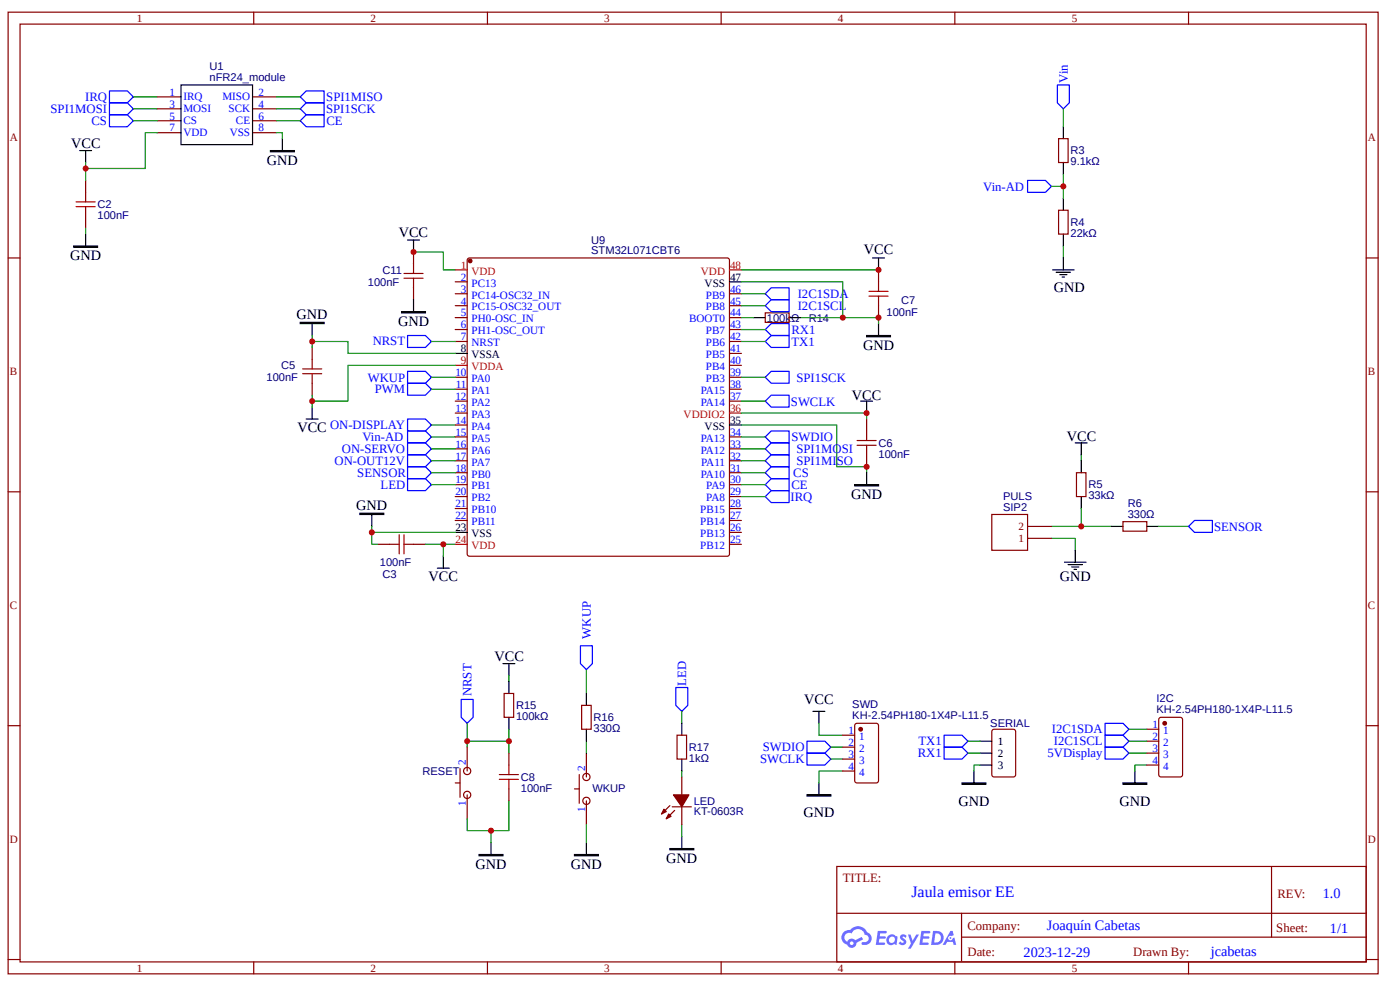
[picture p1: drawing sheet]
<svg xmlns="http://www.w3.org/2000/svg" width="297mm" height="210mm" viewBox="0 0 297 210" stroke-linecap="round" stroke-linejoin="round" font-family="sans-serif">
<g fill="none" stroke="#800" stroke-width=".25">
<path d="M1.7 2.6h290.7v203.9h-290.7zM4.3 5.1h285.5v198.8h-285.5zM53.8 2.6v2.5M103.4 2.6v2.5M153 2.6v2.5M202.6 2.6v2.5M252.1 2.6v2.5M1.7 54.7h2.6M289.8 54.7h2.6M1.7 104.3h2.6M289.8 104.3h2.6M1.7 153.8h2.6"/>
<path d="M289.8 153.8h2.6M177.5 183.7h112.3v20.2h-112.3zM177.6 193.6h112.1M204 198.7h85.7M204 193.6v10.1M269.8 183.7v15M1.7 203.4h2.6M53.8 203.9v2.6M103.4 203.9v2.6M153 203.9v2.6M202.6 203.9v2.6M252.1 203.9v2.6"/>
<path d="M289.8 203.4h2.6"/>
</g>
<g fill="#58f">
<path d="M191.1 198.2l.5-.1 .4 .1 .3 .2-.2 .5a.33 .33 0 0 0-.3-.3 .33 .33 0 0 0-.3 .1v.1a.85 .85 0 0 1 .7 .6 .85 .85 0 0 1-.3 .9l-.7 .1-.6-.4 .4-.4 .5 .3 .2-.1v-.2a.88 .88 0 0 1-.6-1.4z"/>
<path d="M192.6 198.1h.6l.4 1.3 .8-1.3h.6l-1.8 3h-.6l.7-1.1z"/>
<path d="M186.2 197.4h1.7l.2 .1-.1 .3-1.3 .1-.1 .6h1.1l.2 .3-.2 .2h-1.1l-.2 .8h1.3l.1 .3-.1 .2h-1.9z"/>
<path d="M195.5 197.4h1.6l.2 .1v.3l-1.3 .1-.1 .6h1.1l.2 .3-.3 .2h-1.1l-.1 .8h1.2l.1 .3-.1 .2h-1.9z"/>
<path d="M201.6 197.4h.5l.2 .9-.4 .2a.49 .49 0 0 0-.7 .2 .49 .49 0 0 0 .3 .7 .49 .49 0 0 0 .6-.5l.4-.2 .4 1.6h-.6l-.2-.6h-1.2l-.3 .6h-.6z"/>
<path d="M197.9 197.4l-.4 2.9h1a1.51 1.51 0 0 0 1.7-1.5 1.51 1.51 0 0 0-1.8-1.4zM198.4 197.9a1.02 1.02 0 0 1 1.2 1.1 1.02 1.02 0 0 1-1.4 .8z"/>
<path d="M188.5 198.4a1.11 1.11 0 0 0-.3 1.5 1.11 1.11 0 0 0 1.6 .3l.4 .1 .2-1.6-.4-.2a1.01 1.01 0 0 0-1.5-.1zM188.5 199.2a.66 .66 0 0 1 1.3 0 .66 .66 0 0 1-1.3 0z"/>
<path d="M179 197.6a1.58 1.58 0 0 0 .7 2.7 1.01 1.01 0 0 0 1.2 .6 1.01 1.01 0 0 0 .8-1l1.4-.7-.3-.6-1.4 .7a1.02 1.02 0 0 0-1.7 .4 .99 .99 0 0 1-.4-1.4 .99 .99 0 0 1 1.4-.4 1.48 1.48 0 0 1 1.5-.9 1.48 1.48 0 0 1 1.3 1.2 .82 .82 0 0 1 .8 1 .82 .82 0 0 1-1.2 .5l-.3 .2v.3a1.4 1.4 0 0 0 2-.6 1.4 1.4 0 0 0-.9-2 2.19 2.19 0 0 0-3.6-.4l-.8 .1zM180.3 200a.4 .4 0 0 1 .8 0 .4 .4 0 0 1-.8 0z"/>
<circle cx="201.6" cy="198.9" r=".19"/>
</g>
<g fill="none" stroke="#000" stroke-width=".25">
<path d="M159.8 67.3h2.5M167.4 67.3h2.5M183.9 71.1h5v.3h-5zM183.9 71.3h5M186.4 68.6v2.5M182.6 85h2.5M183.9 85v2.6M181.3 102.8h5.1v.2h-5.1zM181.3 102.9h5.1M183.9 100.2v2.6M106.7 140.7h2.5M108 140.7v2.5"/>
<path d="M108 144.5v2.5M108 152.1v2.5M124.4 147v2.5M124.4 154.6v2.5M144.6 153.3v2.6M172.5 150.8h2.5M173.7 150.8v2.5M207.9 157.1h2.5M207.9 159.7h2.5M104.2 178.6v2.6M124.4 178.6v2.6M142.1 179.9h5.1v.3h-5.1z"/>
<path d="M144.6 160.9v2.6M144.6 177.4v2.5M171.2 168.5h5.1v.3h-5.1zM171.2 168.6h5.1M173.7 166v2.5M204.1 166h5v.2h-5zM204.1 166.1h5M206.6 163.5v2.5M207.9 162.2h2.5M238.2 166h5.1v.2h-5.1zM238.2 166.1h5.1M240.8 163.5v2.5"/>
<path d="M101.6 181.2h5.1v.2h-5.1zM101.6 181.3h5.1M121.9 181.2h5v.2h-5zM121.9 181.3h5M142.1 180h5.1"/>
</g>
<g fill="none" stroke="#080" stroke-width=".25">
<path d="M157.3 90.1h20.2v8.9h6.4v1.2M99.1 153.3v3.8M108 157.1h-8.9v1.3M108 143.2v1.3M108 154.6v5.1M124.4 142v5M124.4 157.1v2.6M144.6 150.8v2.5M173.7 153.3v2.6h5.1M176.3 158.4h2.5M239.5 159.7h3.8M104.2 176.1v2.5"/>
<path d="M108 169.8v6.3h-8.9v-2.5M124.4 174.8v3.8M144.6 163.5v1.2M144.6 174.8v2.6M176.3 160.9h2.5M178.8 163.5h-5.1v2.5M207.9 162.2h-1.3v1.3M243.3 162.2h-2.5v1.3"/>
</g>
<path d="M123.1 136.9h2.6v3.8l-1.3 1.3-1.3-1.3zM97.8 148.3h2.6v3.8l-1.3 1.2-1.3-1.2zM143.4 145.8h2.5v3.7l-1.3 1.3-1.2-1.3zM171.2 157.1h3.8l1.3 1.3-1.3 1.3h-3.8zM171.2 159.7h3.8l1.3 1.2-1.3 1.3h-3.8zM200.3 158.4h3.8l1.3 1.3-1.3 1.2h-3.8zM200.3 155.9h3.8l1.3 1.2-1.3 1.3h-3.8zM234.4 158.4h3.8l1.3 1.3-1.3 1.2h-3.8zM234.4 153.3h3.8l1.3 1.3-1.3 1.3h-3.8zM234.4 155.9h3.8l1.3 1.2-1.3 1.3h-3.8z" fill="none" stroke="#00f" stroke-width=".25"/>
<g fill="none" stroke="#800" stroke-width=".25">
<path d="M162.3 66.3h5.1v2.1h-5.1zM183.9 88.8v2.6M183.9 96.4v2.6M99.1 158.4v5.1M107 147h2v5.1h-2zM108 159.7v2.5M123.4 149.5h2v5.1h-2zM124.4 159.7v5M143.6 155.9h2.1v5h-2.1zM181.5 153.5l.3-.2h4.1l.4 .4 .1 11.8-.3 .5h-4.3l-.4-.3-.1-11.9zM210.6 154.8l.3-.2h4.1l.4 .3 .1 9.3-.3 .5h-4.3l-.5-.3v-9.3zM96.6 166h1"/>
<path d="M97.6 163v6M99.1 168.5v5.1M108 167.3v2.5M121.9 167.3h1M122.9 164.2v6.1M124.4 169.8v5"/>
<circle cx="99.1" cy="163.5" r=".76"/>
<circle cx="99.1" cy="168.5" r=".76"/>
<circle cx="124.4" cy="164.7" r=".76"/>
<circle cx="124.4" cy="169.8" r=".76"/>
</g>
<path d="M181.8 94.4h4.1M181.8 93.4h4.1M183.9 91.4v2M183.9 94.4v2M105.9 165.2h4.1M105.9 164.2h4.1M108 162.2v2M108 165.2v2.1" fill="none" stroke="#a00000" stroke-width=".25"/>
<circle cx="182.6" cy="154.6" r=".38" fill="#800"/>
<g fill="none" stroke="#800" stroke-width=".25">
<path d="M178.8 155.9h2.5M178.8 158.4h2.5M246 152.2l.3-.1h4.1l.4 .3 .1 11.8-.3 .5h-4.3l-.4-.3-.1-11.8zM178.8 160.9h2.5M178.8 163.5h2.5"/>
<circle cx="182.6" cy="154.6" r=".38"/>
</g>
<circle cx="247.1" cy="153.3" r=".38" fill="#800"/>
<g fill="none" stroke="#800" stroke-width=".25">
<path d="M18.2 38.2v2.6M33.3 20.5h5.1M33.3 23.1h5.1M33.3 25.6h5.1M33.3 28.1h5.1M53.6 20.5h5M53.6 23.1h5M53.6 25.6h5M53.6 28.1h5M224.6 29.4h2v5.1h-2zM18.2 45.8v2.6M224.6 44.6h2v5h-2z"/>
<path d="M228.4 100.2h2v5.1h-2zM238.2 110.6h5.1v2h-5.1zM243.3 154.6h2.5M243.3 157.1h2.5M243.3 159.7h2.5M243.3 162.2h2.5"/>
<circle cx="247.1" cy="153.3" r=".38"/>
</g>
<g fill="none" stroke="#080" stroke-width=".25">
<path d="M18.2 34.5v3.7M28.3 20.5h5M28.3 23.1h5M28.3 25.6h5M33.3 28.1h-2.5v7.6h-12.6M58.6 28.1h1.3v1.3M58.6 20.5h5.1M58.6 23.1h5.1M58.6 25.6h5.1M225.6 37v5M18.2 48.4v1.2M225.6 52.2v2.5"/>
<path d="M229.4 96.4v1.3M223.1 114.1h5v2.6M229.4 107.8v3.8h-6.3M229.4 111.6h6.3M245.8 111.6h6.3M205.4 157.1h2.5M205.4 159.7h2.5"/>
</g>
<g fill="none" stroke="#000" stroke-width=".25">
<path d="M38.4 18h15.2v12.7h-15.2zM16.9 31.9h2.5M18.2 31.9v2.6M57.4 31.9h5v.3h-5zM57.4 32.1h5M59.9 29.4v2.5M225.6 26.9v2.5M225.6 34.5v2.5M15.6 52.2h5.1v.2h-5.1zM15.6 52.3h5.1M18.2 49.6v2.6M223.3 57.2h4.6"/>
<path d="M224.1 57.7h3M224.8 58.2h1.5M225.3 58.7h.5M225.6 42v2.6M225.6 49.6v2.6M225.6 54.7v2.5M228.1 93.9h2.5M229.4 93.9v2.5M229.4 97.7v2.5M225.8 119.2h4.6M226.6 119.7h3M228.1 116.7v2.5"/>
<path d="M229.4 105.3v2.5M235.7 111.6h2.5M243.3 111.6h2.5M227.4 120.2h1.5M227.9 120.7h.5"/>
</g>
<g fill="none" stroke="#00f" stroke-width=".25">
<path d="M23.2 19.3h3.8l1.3 1.2-1.3 1.3h-3.8zM224.3 18h2.6v3.8l-1.3 1.3-1.3-1.3zM23.2 21.8h3.8l1.3 1.3-1.3 1.2h-3.8zM23.2 24.3h3.8l1.3 1.3-1.3 1.3h-3.8zM63.7 20.5l1.3-1.2h3.8v2.5h-3.8zM63.7 23.1l1.3-1.3h3.8v2.5h-3.8zM63.7 25.6l1.3-1.3h3.8v2.6h-3.8zM218 38.2h3.8l1.3 1.3-1.3 1.3h-3.8zM86.5 71.1h3.8l1.2 1.3-1.2 1.3h-3.8zM86.5 78.7h3.8l1.2 1.3-1.2 1.3h-3.8zM162.3 72.4l1.3-1.3h3.8v2.6h-3.8zM162.3 69.9l1.3-1.3h3.8v2.5h-3.8z"/>
<path d="M162.3 64.8l1.3-1.3h3.8v2.6h-3.8zM162.3 62.3l1.3-1.3h3.8v2.5h-3.8zM162.3 80l1.3-1.3h3.8v2.6h-3.8zM86.5 81.3h3.8l1.2 1.2-1.2 1.3h-3.8zM86.5 99h3.8l1.2 1.2-1.2 1.3h-3.8zM86.5 88.8h3.8l1.2 1.3-1.2 1.3h-3.8zM86.5 93.9h3.8l1.2 1.3-1.2 1.2h-3.8zM162.3 92.6l1.3-1.2h3.8v2.5h-3.8zM162.3 85l1.3-1.2h3.8v2.5h-3.8zM162.3 97.7l1.3-1.3h3.8v2.6h-3.8zM162.3 95.2l1.3-1.3h3.8v2.5h-3.8zM163.6 99h3.8v2.5h-3.8l-1.3-1.3z"/>
<path d="M86.5 101.5h3.8l1.2 1.3-1.2 1.2h-3.8zM162.3 105.3l1.3-1.3h3.8v2.5h-3.8zM162.3 102.8l1.3-1.3h3.8v2.5h-3.8zM252.1 111.6l1.3-1.3h3.8v2.6h-3.8z"/>
</g>
<path d="M210.4 109.1h7.6v7.6h-7.6zM218 114.1h5.1M218 111.6h5.1" fill="none" stroke="#800000" stroke-width=".25"/>
<path d="M16.1 43.8h4.1M16.1 42.8h4.1M18.2 40.8v2M18.2 43.8v2" fill="none" stroke="#a00000" stroke-width=".25"/>
<path d="M141.9 172.6l.5 .5-1 .5z" fill="#800"/>
<path d="M141.9 172.6l.5 .5-1 .5z" fill="none" stroke="#800" stroke-width=".25"/>
<path d="M140.8 171.6l.6 .5-1.1 .5z" fill="#800"/>
<path d="M140.8 171.6l.6 .5-1.1 .5zM142.1 170.8l-1.8 1.8M142.6 171.1h4.1M143.1 171.8l-1.7 1.8M144.6 164.7v3.8M144.6 171.1v3.7" fill="none" stroke="#800" stroke-width=".25"/>
<path d="M142.9 168.5h3.3l-1.6 2.6z" fill="#800"/>
<path d="M99.3 54.8l.3-.1h54.7l.3 .1 .2 .4v62.2l-.2 .4-.3 .1h-54.7l-.3-.1-.2-.4v-62.2zM142.9 168.5h3.3l-1.6 2.6z" fill="none" stroke="#800" stroke-width=".25"/>
<path d="M223.1 39.5h2.5M225.6 23.1v3.8M239.5 154.6h3.8M239.5 157.1h3.8" fill="none" stroke="#080" stroke-width=".25"/>
<path d="M86.5 91.4h3.8l1.2 1.2-1.2 1.3h-3.8zM86.5 96.4h3.8l1.2 1.3-1.2 1.3h-3.8z" fill="none" stroke="#00f" stroke-width=".25"/>
<circle cx="99.7" cy="55.3" r=".38" fill="#800"/>
<g fill="none" stroke="#800" stroke-width=".25">
<path d="M87.7 53.4v2.6M96.6 59.7h2.5M186.4 57.2v2.5M66.2 73.7v2.5M87.7 61v2.5M96.6 62.3h2.5M96.6 64.8h2.5M96.6 67.3h2.5M96.6 69.9h2.5M96.6 72.4h2.5M96.6 80h2.5M154.8 62.3h2.5"/>
<path d="M154.8 64.8h2.5M154.8 67.3h2.5M154.8 69.9h2.5M154.8 72.4h2.5M154.8 80h2.5M154.8 77.5h2.5M154.8 74.9h2.5M186.4 64.8v2.5M66.2 81.3v2.5M96.6 82.5h2.5M96.6 85h2.5M96.6 87.6h2.5"/>
<path d="M96.6 90.1h2.5M96.6 92.6h2.5M96.6 95.2h2.5M96.6 97.7h2.5M154.8 82.5h2.5M154.8 85h2.5M154.8 92.6h2.5M154.8 95.2h2.5M154.8 97.7h2.5M80.1 115.4h2.6M87.7 115.4h2.6M96.6 100.2h2.5"/>
<path d="M96.6 102.8h2.5M96.6 105.3h2.5M96.6 107.8h2.5M96.6 110.3h2.5M154.8 100.2h2.5M154.8 102.8h2.5M154.8 105.3h2.5M154.8 107.8h2.5M154.8 110.3h2.5M154.8 115.4h2.5M154.8 112.9h2.5"/>
<circle cx="99.7" cy="55.3" r=".38"/>
</g>
<path d="M96.6 57.2h2.5M154.8 57.2h2.5M96.6 77.5h2.5M154.8 87.6h2.5M96.6 115.4h2.5" fill="none" stroke="#f00" stroke-width=".25"/>
<g fill="none" stroke="#000" stroke-width=".25">
<path d="M86.5 50.9h2.5M87.7 50.9v2.5M154.8 59.7h2.5M185.1 54.7h2.5M186.4 54.7v2.5M63.7 68.4h5.1v.2h-5.1zM63.7 68.5h5.1M66.2 68.6v2.5M85.2 66.1h5.1v.2h-5.1zM85.2 66.2h5.1M87.7 63.5v2.6M96.6 74.9h2.5"/>
<path d="M65 88.8h2.5M66.2 86.3v2.5M154.8 90.1h2.5M76.3 108.8h5.1v.3h-5.1zM76.3 108.9h5.1M78.9 109.1v2.5M94.1 117.9v2.6M96.6 112.9h2.5M92.8 120.5h2.5"/>
</g>
<g fill="none" stroke="#080" stroke-width=".25">
<path d="M87.7 53.4h6.4v3.8h2.5M157.3 59.7h21.5v7.6M157.3 57.2h29.1M66.2 72.4h7.6v2.5h22.8M66.2 71.1v2.6M91.5 80h5.1M91.5 72.4h5.1M96.6 77.5h-22.8v7.5h-7.6M157.3 80h5M157.3 72.4h5M157.3 67.3h2.5M157.3 62.3h5"/>
<path d="M157.3 64.8h5M157.3 69.9h5M169.9 67.3h16.5v1.3M66.2 83.8v2.5M91.5 92.6h5.1M91.5 90.1h5.1M91.5 95.2h5.1M91.5 97.7h5.1M91.5 82.5h5.1M157.3 87.6h26.6v1.2M157.3 85h5M157.3 92.6h5"/>
<path d="M157.3 95.2h5M157.3 97.7h5M78.9 111.6v1.3h17.7M78.9 112.9v2.5h1.2M90.3 115.4h3.8M91.5 102.8h5.1M91.5 100.2h5.1M96.6 115.4h-2.5v2.5M157.3 105.3h5M157.3 102.8h5M157.3 100.2h5"/>
</g>
<g fill="none" stroke="#a00000" stroke-width=".25">
<path d="M85.7 58h4.1M85.7 59h4.1M87.7 56v2M87.7 59v2M186.4 59.7v2.1M64.2 78.2h4M64.2 79.2h4M66.2 76.2v2M66.2 79.2v2.1M184.4 61.8h4M184.4 62.8h4M186.4 62.8v2"/>
<path d="M82.7 115.4h2M84.7 113.4v4M85.7 115.4h2M85.7 113.4v4"/>
</g>
<g fill="#c00">
<circle cx="108" cy="157.1" r=".63"/>
<circle cx="104.2" cy="176.1" r=".63"/>
<circle cx="99.1" cy="157.1" r=".63"/>
<circle cx="229.4" cy="111.6" r=".63"/>
<circle cx="18.2" cy="35.7" r=".63"/>
<circle cx="225.6" cy="39.5" r=".63"/>
<circle cx="183.9" cy="87.6" r=".63"/>
<circle cx="183.9" cy="99" r=".63"/>
<circle cx="78.9" cy="112.9" r=".63"/>
<circle cx="94.1" cy="115.4" r=".63"/>
<circle cx="66.2" cy="72.4" r=".63"/>
<circle cx="66.2" cy="85" r=".63"/>
<circle cx="186.4" cy="67.3" r=".63"/>
<circle cx="186.4" cy="57.2" r=".63"/>
<circle cx="178.8" cy="67.3" r=".63"/>
<circle cx="87.7" cy="53.4" r=".63"/>
</g>
<text font-size="3.4" fill="#00f" x="193.4" y="190.2">Jaula emisor EE</text>
<g font-size="3">
<text x="15.1" y="31.4">VCC</text>
<text x="56.6" y="35">GND</text>
<text x="84.6" y="50.1">VCC</text>
<text x="183.3" y="53.9">VCC</text>
<text x="14.9" y="55.2">GND</text>
<text x="223.6" y="62">GND</text>
<text x="62.9" y="67.6">GND</text>
<text x="84.4" y="69.1">GND</text>
<text x="183.1" y="74.2">GND</text>
<text x="180.7" y="84.8">VCC</text>
<text x="63.1" y="91.6">VCC</text>
<text x="226.3" y="93.4">VCC</text>
<text x="180.6" y="105.8">GND</text>
<text x="75.6" y="108.1">GND</text>
<text x="90.9" y="123.2">VCC</text>
<text x="224.8" y="123.2">GND</text>
<text x="104.9" y="140.2">VCC</text>
<text x="170.6" y="149.3">VCC</text>
<text x="170.4" y="173.3">GND</text>
<text x="203.3" y="170.8">GND</text>
<text x="237.5" y="170.8">GND</text>
<text x="100.9" y="184.2">GND</text>
<text x="121.1" y="184.2">GND</text>
<text x="141.4" y="182.9">GND</text>
</g>
<g font-size="3" fill="#00f">
<text x="280.6" y="190.3">1.0</text>
<text x="222.1" y="197.2">Joaquín Cabetas</text>
<text x="282.2" y="197.7">1/1</text>
<text x="217.1" y="202.8">2023-12-29</text>
<text x="256.9" y="202.7">jcabetas</text>
</g>
<g font-size="2.7" fill="#00f">
<text x="226.6" y="17.5" transform="rotate(-90 226.6 17.5)">Vin</text>
<text x="10.7" y="24">SPI1MOSI</text>
<text x="18.1" y="21.4">IRQ</text>
<text x="69.2" y="23.9">SPI1SCK</text>
<text x="69.2" y="21.5">SPI1MISO</text>
<text x="19.4" y="26.5">CS</text>
<text x="69.3" y="26.5">CE</text>
<text x="208.6" y="40.4">Vin-AD</text>
<text x="169.2" y="65.7">I2C1SCL</text>
<text x="169.2" y="63.2">I2C1SDA</text>
<text x="167.9" y="70.8">RX1</text>
<text x="79.1" y="73.2">NRST</text>
<text x="167.9" y="73.3">TX1</text>
<text x="78" y="80.9">WKUP</text>
<text x="79.5" y="83.4">PWM</text>
<text x="169" y="80.9">SPI1SCK</text>
<text x="167.8" y="86">SWCLK</text>
<text x="70" y="91">ON-DISPLAY</text>
<text x="76.9" y="93.5">Vin-AD</text>
<text x="167.9" y="93.5">SWDIO</text>
<text x="71" y="98.6">ON-OUT12V</text>
<text x="72.5" y="96">ON-SERVO</text>
<text x="75.8" y="101.1">SENSOR</text>
<text x="168.3" y="101.1">CS</text>
<text x="169" y="98.6">SPI1MISO</text>
<text x="169" y="96.1">SPI1MOSI</text>
<text x="80.7" y="103.7">LED</text>
<text x="167.7" y="106.2">IRQ</text>
<text x="167.9" y="103.7">CE</text>
<text x="257.6" y="112.5">SENSOR</text>
<text x="125.3" y="135.4" transform="rotate(-90 125.3 135.4)">WKUP</text>
<text x="100.1" y="147.6" transform="rotate(-90 100.1 147.6)">NRST</text>
<text x="145.5" y="145.4" transform="rotate(-90 145.5 145.4)">LED</text>
<text x="223.1" y="155.5">I2C1SDA</text>
<text x="161.3" y="161.8">SWCLK</text>
<text x="161.9" y="159.3">SWDIO</text>
<text x="194.7" y="160.5">RX1</text>
<text x="194.8" y="158">TX1</text>
<text x="222.2" y="160.6">5VDisplay</text>
<text x="223.6" y="158">I2C1SCL</text>
</g>
<g font-size="2.7" fill="#800">
<text x="178.8" y="187">TITLE:</text>
<text x="271" y="190.3">REV:</text>
<text x="205.3" y="197.2">Company:</text>
<text x="270.8" y="197.6">Sheet:</text>
<text x="205.3" y="202.7">Date:</text>
<text x="240.4" y="202.7">Drawn By:</text>
</g>
<g font-size="2.4" fill="#800">
<text x="29" y="4.7">1</text>
<text x="78.6" y="4.7">2</text>
<text x="128.2" y="4.7">3</text>
<text x="177.8" y="4.7">4</text>
<text x="227.4" y="4.7">5</text>
<text x="2.1" y="29.9">A</text>
<text x="290.2" y="29.9">A</text>
<text x="2.1" y="79.5">B</text>
<text x="290.2" y="79.5">B</text>
<text x="2.1" y="129.1">C</text>
<text x="290.2" y="129.1">C</text>
<text x="2.1" y="178.6">D</text>
<text x="290.2" y="178.6">D</text>
<text x="29" y="206.1">1</text>
<text x="78.6" y="206.1">2</text>
<text x="128.2" y="206.1">3</text>
<text x="177.8" y="206.1">4</text>
<text x="227.4" y="206.1">5</text>
</g>
<g font-size="2.4" fill="#000080">
<text x="44.5" y="17.2">nFR24_module</text>
<text x="44.5" y="14.8">U1</text>
<text x="227.1" y="35.1">9.1kΩ</text>
<text x="227.1" y="32.7">R3</text>
<text x="20.7" y="46.4">100nF</text>
<text x="20.7" y="44.1">C2</text>
<text x="227.1" y="47.9">R4</text>
<text x="125.4" y="53.9">STM32L071CBT6</text>
<text x="125.4" y="51.7">U9</text>
<text x="227.1" y="50.2">22kΩ</text>
<text x="81.2" y="58.1">C11</text>
<text x="78.1" y="60.6">100nF</text>
<text x="191.2" y="64.4">C7</text>
<text x="162.7" y="68.2">100k</text>
<text x="167.8" y="68.2">Ω</text>
<text x="171.6" y="68.2">R14</text>
<text x="188.1" y="66.9">100nF</text>
<text x="56.6" y="80.8">100nF</text>
<text x="59.7" y="78.3">C5</text>
<text x="186.4" y="94.7">C6</text>
<text x="186.4" y="97">100nF</text>
<text x="212.8" y="106">PULS</text>
<text x="230.9" y="105.9">33kΩ</text>
<text x="230.9" y="103.6">R5</text>
<text x="239.3" y="107.5">R6</text>
<text x="212.8" y="108.3">SIP2</text>
<text x="239.3" y="109.8">330Ω</text>
<text x="80.6" y="120">100nF</text>
<text x="81.2" y="122.5">C3</text>
<text x="245.3" y="148.9">I2C</text>
<text x="109.5" y="152.7">100kΩ</text>
<text x="109.5" y="150.4">R15</text>
<text x="125.9" y="155.2">330Ω</text>
<text x="125.9" y="152.9">R16</text>
<text x="180.8" y="152.5">KH-2.54PH180-1X4P-L11.5</text>
<text x="180.8" y="150.2">SWD</text>
<text x="210.1" y="154.2">SERIAL</text>
<text x="245.3" y="151.2">KH-2.54PH180-1X4P-L11.5</text>
<text x="146.2" y="161.5">1kΩ</text>
<text x="146.2" y="159.2">R17</text>
<text x="89.6" y="164.3">RESET</text>
<text x="110.5" y="167.9">100nF</text>
<text x="110.5" y="165.5">C8</text>
<text x="125.7" y="168">WKUP</text>
<text x="147.2" y="172.9">KT-0603R</text>
<text x="147.2" y="170.6">LED</text>
</g>
<g font-size="2.4" fill="#00f">
<text x="36" y="20.3">1</text>
<text x="36" y="22.8">3</text>
<text x="38.9" y="21.3">IRQ</text>
<text x="38.9" y="23.8">MOSI</text>
<text x="47.2" y="21.3">MISO</text>
<text x="48.5" y="23.8">SCK</text>
<text x="54.8" y="20.3">2</text>
<text x="54.8" y="22.8">4</text>
<text x="36" y="25.4">5</text>
<text x="36" y="27.9">7</text>
<text x="38.9" y="26.4">CS</text>
<text x="38.9" y="28.9">VDD</text>
<text x="48.7" y="28.9">VSS</text>
<text x="50.1" y="26.4">CE</text>
<text x="54.8" y="25.4">6</text>
<text x="54.8" y="27.9">8</text>
<text x="97.8" y="59.5">2</text>
<text x="97.8" y="62">3</text>
<text x="97.8" y="64.6">4</text>
<text x="100" y="60.8">PC13</text>
<text x="100" y="63.3">PC14-OSC32_IN</text>
<text x="100" y="65.8">PC15-OSC32_OUT</text>
<text x="149.8" y="65.8">PB8</text>
<text x="149.8" y="63.3">PB9</text>
<text x="154.9" y="64.6">45</text>
<text x="154.9" y="62">46</text>
<text x="97.8" y="67.1">5</text>
<text x="97.8" y="69.6">6</text>
<text x="100" y="68.4">PH0-OSC_IN</text>
<text x="100" y="70.9">PH1-OSC_OUT</text>
<text x="146.2" y="68.4">BOOT0</text>
<text x="149.8" y="70.9">PB7</text>
<text x="154.9" y="69.6">43</text>
<text x="154.9" y="67.1">44</text>
<text x="97.8" y="72.1">7</text>
<text x="100" y="73.4">NRST</text>
<text x="149.8" y="75.9">PB5</text>
<text x="149.8" y="73.4">PB6</text>
<text x="154.9" y="77.2">40</text>
<text x="154.9" y="74.7">41</text>
<text x="154.9" y="72.1">42</text>
<text x="96.6" y="79.7">10</text>
<text x="96.7" y="82.3">11</text>
<text x="100" y="81">PA0</text>
<text x="100" y="83.5">PA1</text>
<text x="148.7" y="83.5">PA15</text>
<text x="149.8" y="81">PB3</text>
<text x="149.8" y="78.5">PB4</text>
<text x="154.9" y="82.3">38</text>
<text x="154.9" y="79.7">39</text>
<text x="96.6" y="84.8">12</text>
<text x="96.6" y="87.3">13</text>
<text x="96.6" y="89.9">14</text>
<text x="100" y="86.1">PA2</text>
<text x="100" y="88.6">PA3</text>
<text x="148.7" y="86.1">PA14</text>
<text x="154.9" y="84.8">37</text>
<text x="96.6" y="92.4">15</text>
<text x="96.6" y="94.9">16</text>
<text x="100" y="91.1">PA4</text>
<text x="100" y="93.6">PA5</text>
<text x="148.7" y="93.6">PA13</text>
<text x="154.9" y="94.9">33</text>
<text x="154.9" y="92.4">34</text>
<text x="96.6" y="97.4">17</text>
<text x="96.6" y="100">18</text>
<text x="100" y="96.2">PA6</text>
<text x="100" y="98.7">PA7</text>
<text x="100" y="101.2">PB0</text>
<text x="148.7" y="101.2">PA10</text>
<text x="148.7" y="96.2">PA12</text>
<text x="148.7" y="98.7">PA11</text>
<text x="154.9" y="100">31</text>
<text x="154.9" y="97.4">32</text>
<text x="96.6" y="102.5">19</text>
<text x="96.6" y="105">20</text>
<text x="96.6" y="107.6">21</text>
<text x="100" y="103.8">PB1</text>
<text x="100" y="106.3">PB2</text>
<text x="149.8" y="106.3">PA8</text>
<text x="149.8" y="103.8">PA9</text>
<text x="154.9" y="107.6">28</text>
<text x="154.9" y="105">29</text>
<text x="154.9" y="102.5">30</text>
<text x="96.6" y="110.1">22</text>
<text x="100" y="108.8">PB10</text>
<text x="100" y="111.4">PB11</text>
<text x="148.6" y="113.9">PB13</text>
<text x="148.6" y="111.4">PB14</text>
<text x="148.6" y="108.8">PB15</text>
<text x="154.9" y="112.6">26</text>
<text x="154.9" y="110.1">27</text>
<text x="148.6" y="116.4">PB12</text>
<text x="154.9" y="115.1">25</text>
<text x="180" y="155.6">1</text>
<text x="244.5" y="154.4">1</text>
<text x="246.8" y="155.6">1</text>
<text x="180" y="158.2">2</text>
<text x="180" y="160.7">3</text>
<text x="182.3" y="156.9">1</text>
<text x="182.3" y="159.4">2</text>
<text x="182.3" y="161.9">3</text>
<text x="244.5" y="156.9">2</text>
<text x="244.5" y="159.4">3</text>
<text x="244.5" y="161.9">4</text>
<text x="246.8" y="158.2">2</text>
<text x="246.8" y="160.7">3</text>
<text x="98.9" y="162.2" transform="rotate(-90 98.9 162.2)">2</text>
<text x="124.2" y="163.5" transform="rotate(-90 124.2 163.5)">2</text>
<text x="180" y="163.2">4</text>
<text x="182.3" y="164.5">4</text>
<text x="246.8" y="163.2">4</text>
<text x="98.9" y="171" transform="rotate(-90 98.9 171)">1</text>
<text x="124.2" y="172.2" transform="rotate(-90 124.2 172.2)">1</text>
</g>
<g font-size="2.4" fill="#f00">
<text x="97.8" y="57">1</text>
<text x="100" y="58.2">VDD</text>
<text x="148.7" y="58.2">VDD</text>
<text x="154.9" y="57">48</text>
<text x="97.8" y="77.2">9</text>
<text x="100" y="78.5">VDDA</text>
<text x="145" y="88.6">VDDIO2</text>
<text x="154.9" y="87.3">36</text>
<text x="96.6" y="115.1">24</text>
<text x="100" y="116.4">VDD</text>
</g>
<g font-size="2.4">
<text x="154.9" y="59.5">47</text>
<text x="149.5" y="60.8">VSS</text>
<text x="97.8" y="74.7">8</text>
<text x="100" y="75.9">VSSA</text>
<text x="154.9" y="89.9">35</text>
<text x="149.5" y="91.1">VSS</text>
<text x="96.6" y="112.6">23</text>
<text x="100" y="113.9">VSS</text>
<text x="211.7" y="157.9">1</text>
<text x="211.7" y="160.4">2</text>
<text x="211.7" y="163">3</text>
</g>
<g font-size="2.4" fill="#800000">
<text x="216.1" y="112.4">2</text>
<text x="216.1" y="114.9">1</text>
</g>
</svg>
